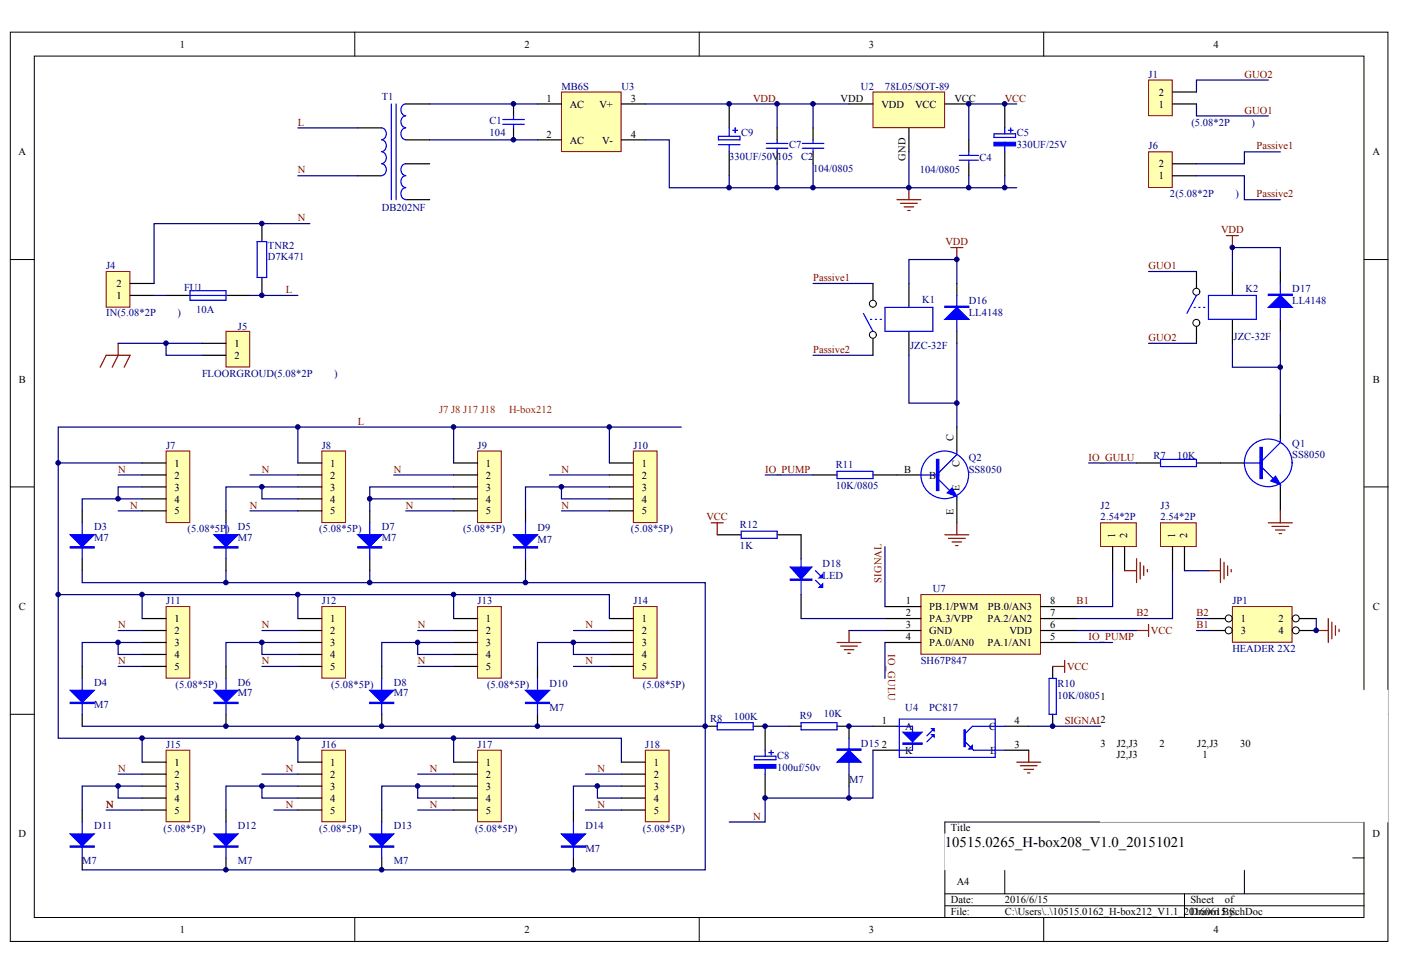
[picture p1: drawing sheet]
<svg xmlns="http://www.w3.org/2000/svg" width="287mm" height="200mm" viewBox="0 0 287 200" stroke-linecap="round" stroke-linejoin="round" font-family="sans-serif">
<g fill="#fff" stroke="#000" stroke-width=".2">
<path d="M2.1 6.6h282v186.1h-282z"/>
<path d="M7 11.5h272.2v176.3h-272.2z"/>
</g>
<g fill="none" stroke="#000" stroke-width=".2">
<path d="M72.6 6.6v4.9M143.1 6.6v4.9M213.7 6.6v4.9M2.1 53.1h4.9M279.3 53.1h4.9M2.1 99.7h4.9M279.3 99.7h4.9M2.1 146.2h4.9M279.3 146.2h4.9M193.4 175.6h85.9M205.7 175.6v7.4M254.7 175.6v7.4"/>
<path d="M279.3 168.3h-85.9v19.6M72.6 187.9v4.9M143.1 187.9v4.9M193.4 183h85.9M193.4 185.4h85.9M213.7 187.9v4.9M242.5 183v4.9"/>
</g>
<path d="M53.6 45.8v3.7M53.6 56.8v3.7" fill="none" stroke="#000" stroke-width=".25"/>
<path d="M52.6 49.5h2v7.3h-2z" fill="none" stroke="#00f" stroke-width=".25"/>
<path d="M186.1 38.4v2.5M183.6 40.9h4.9M184.4 41.6h3.4M185.1 42.4h2M185.8 43.1h.5" fill="none" stroke="#800000" stroke-width=".25"/>
<path d="M34 92.3h4.9v14.7h-4.9z" fill="#ffffb0" stroke="#800000" stroke-width=".2"/>
<path d="M29.1 94.8h4.9M29.1 97.2h4.9M29.1 99.7h4.9M29.1 102.1h4.9M29.1 104.6h4.9" fill="none" stroke="#000" stroke-width=".25"/>
<path d="M65.9 92.3h4.8v14.7h-4.8z" fill="#ffffb0" stroke="#800000" stroke-width=".2"/>
<path d="M61 94.8h4.9M61 97.2h4.9M61 99.7h4.9M61 102.1h4.9M61 104.6h4.9" fill="none" stroke="#000" stroke-width=".25"/>
<path d="M97.8 92.3h4.8v14.7h-4.8z" fill="#ffffb0" stroke="#800000" stroke-width=".2"/>
<path d="M92.9 94.8h4.9M92.9 97.2h4.9M92.9 99.7h4.9M92.9 102.1h4.9M92.9 104.6h4.9" fill="none" stroke="#000" stroke-width=".25"/>
<path d="M129.7 92.3h4.8v14.7h-4.8z" fill="#ffffb0" stroke="#800000" stroke-width=".2"/>
<path d="M124.8 94.8h4.9M124.8 97.2h4.9M124.8 99.7h4.9M124.8 102.1h4.9M124.8 104.6h4.9" fill="none" stroke="#000" stroke-width=".25"/>
<path d="M34 124.2h4.9v14.6h-4.9z" fill="#ffffb0" stroke="#800000" stroke-width=".2"/>
<path d="M29.1 126.6h4.9M29.1 129.1h4.9M29.1 131.5h4.9M29.1 134h4.9M29.1 136.4h4.9" fill="none" stroke="#000" stroke-width=".25"/>
<path d="M65.9 124.2h4.8v14.6h-4.8z" fill="#ffffb0" stroke="#800000" stroke-width=".2"/>
<path d="M61 126.6h4.9M61 129.1h4.9M61 131.5h4.9M61 134h4.9M61 136.4h4.9" fill="none" stroke="#000" stroke-width=".25"/>
<path d="M97.8 124.2h4.8v14.6h-4.8z" fill="#ffffb0" stroke="#800000" stroke-width=".2"/>
<path d="M92.9 126.6h4.9M92.9 129.1h4.9M92.9 131.5h4.9M92.9 134h4.9M92.9 136.4h4.9" fill="none" stroke="#000" stroke-width=".25"/>
<path d="M129.7 124.2h4.8v14.6h-4.8z" fill="#ffffb0" stroke="#800000" stroke-width=".2"/>
<path d="M124.8 126.6h4.9M124.8 129.1h4.9M124.8 131.5h4.9M124.8 134h4.9M124.8 136.4h4.9" fill="none" stroke="#000" stroke-width=".25"/>
<path d="M34 153.6h4.9v14.6h-4.9z" fill="#ffffb0" stroke="#800000" stroke-width=".2"/>
<path d="M29.1 156h4.9M29.1 158.5h4.9M29.1 160.9h4.9M29.1 163.4h4.9M29.1 165.8h4.9" fill="none" stroke="#000" stroke-width=".25"/>
<path d="M65.9 153.6h4.8v14.6h-4.8z" fill="#ffffb0" stroke="#800000" stroke-width=".2"/>
<path d="M61 156h4.9M61 158.5h4.9M61 160.9h4.9M61 163.4h4.9M61 165.8h4.9" fill="none" stroke="#000" stroke-width=".25"/>
<path d="M97.8 153.6h4.8v14.6h-4.8z" fill="#ffffb0" stroke="#800000" stroke-width=".2"/>
<path d="M92.9 156h4.9M92.9 158.5h4.9M92.9 160.9h4.9M92.9 163.4h4.9M92.9 165.8h4.9" fill="none" stroke="#000" stroke-width=".25"/>
<path d="M132.1 153.6h4.9v14.6h-4.9z" fill="#ffffb0" stroke="#800000" stroke-width=".2"/>
<path d="M127.2 156h4.9M127.2 158.5h4.9M127.2 160.9h4.9M127.2 163.4h4.9M127.2 165.8h4.9" fill="none" stroke="#000" stroke-width=".25"/>
<path d="M21.7 55.6h4.9v7.3h-4.9z" fill="#ffffb0" stroke="#800000" stroke-width=".2"/>
<g fill="none" stroke="#000" stroke-width=".25">
<path d="M26.6 58h4.9M26.6 60.5h4.9M16.8 104.6v2.4M16.8 114.4v2.4M46.3 104.6v2.4M46.3 114.4v2.4M75.7 104.6v2.4M75.7 114.4v2.4M16.8 136.4v2.5M46.3 136.4v2.5M78.1 136.4v2.5M110 136.4v2.5"/>
<path d="M215.5 136.4v2.5M16.8 146.2v2.5M46.3 146.2v2.5M78.1 146.2v2.5M110 146.2v2.5M144.4 148.7h2.4M154.2 148.7h2.4M215.5 146.2v2.5M16.8 165.8v2.5M16.8 175.6v2.5M46.3 165.8v2.5M46.3 175.6v2.5"/>
<path d="M78.1 165.8v2.5M78.1 175.6v2.5M117.4 165.8v2.5M117.4 175.6v2.5"/>
</g>
<g fill="none" stroke="#000080" stroke-width=".25">
<path d="M11.9 94.8h17.2M24.2 97.2h4.9M51.2 97.2h9.8M61 87.4v7.4M80.6 97.2h12.3M92.9 87.4v7.4M112.5 97.2h12.3M124.8 87.4v7.4M46.3 116.8v2.5M75.7 116.8v2.5M24.2 129.1h4.9M29.1 121.7v4.9"/>
<path d="M53.6 129.1h7.4M53.6 136.4h7.4M61 121.7v4.9M85.5 129.1h7.4M85.5 136.4h7.4M92.9 121.7v4.9M117.4 129.1h7.4M16.8 148.7h127.6M24.2 158.5h4.9M29.1 151.1v4.9M53.6 158.5h7.4M61 151.1v4.9"/>
<path d="M85.5 158.5h7.4M92.9 151.1v4.9M119.8 158.5h7.4"/>
</g>
<g fill="none" stroke="#00f" stroke-width=".25">
<path d="M16.8 107v7.4M46.3 107v7.4M75.7 107v7.4M16.8 138.9v7.3M46.3 138.9v7.3M78.1 138.9v7.3M110 138.9v7.3M214.8 138.9h1.4v7.3h-1.4zM146.8 148h7.4v1.4h-7.4zM16.8 168.3v7.3M46.3 168.3v7.3M78.1 168.3v7.3"/>
<path d="M117.4 168.3v7.3"/>
</g>
<g fill="#00f" stroke="#00f" stroke-width=".25">
<path d="M14.4 109.5h4.9l-2.5 2.4z"/>
<path d="M43.8 109.5h4.9l-2.4 2.4z"/>
<path d="M73.2 109.5h4.9l-2.4 2.4z"/>
<path d="M75.7 141.3h4.9l-2.5 2.5z"/>
<path d="M43.8 141.3h4.9l-2.4 2.5z"/>
<path d="M14.4 141.3h4.9l-2.5 2.5z"/>
<path d="M14.4 170.7h4.9l-2.5 2.5z"/>
<path d="M43.8 170.7h4.9l-2.4 2.5z"/>
<path d="M75.7 170.7h4.9l-2.5 2.5z"/>
<path d="M114.9 170.7h4.9l-2.4 2.5z"/>
<path d="M107.6 141.3h4.9l-2.5 2.5z"/>
<path d="M14.4 111.9h4.9v.3h-4.9z" fill-rule="evenodd"/>
<path d="M43.8 111.9h4.9v.3h-4.9z" fill-rule="evenodd"/>
<path d="M73.2 111.9h4.9v.3h-4.9z" fill-rule="evenodd"/>
<path d="M75.7 143.8h4.9v.2h-4.9z" fill-rule="evenodd"/>
<path d="M43.8 143.8h4.9v.2h-4.9z" fill-rule="evenodd"/>
<path d="M14.4 143.8h4.9v.2h-4.9z" fill-rule="evenodd"/>
<path d="M14.4 173.2h4.9v.2h-4.9z" fill-rule="evenodd"/>
<path d="M43.8 173.2h4.9v.2h-4.9z" fill-rule="evenodd"/>
<path d="M75.7 173.2h4.9v.2h-4.9z" fill-rule="evenodd"/>
<path d="M114.9 173.2h4.9v.2h-4.9z" fill-rule="evenodd"/>
<path d="M107.6 143.8h4.9v.2h-4.9z" fill-rule="evenodd"/>
</g>
<path d="M208.1 156h5M208.9 156.8h3.4M209.6 157.5h2M210.4 158.2h.4M210.6 153.6v2.4" fill="none" stroke="#800000" stroke-width=".25"/>
<path d="M46.3 67.8h4.8v7.3h-4.8z" fill="#ffffb0" stroke="#800000" stroke-width=".2"/>
<path d="M41.4 70.3h4.9M41.4 72.7h4.9M178.7 67.8v4.9" fill="none" stroke="#000" stroke-width=".25"/>
<path d="M20.5 75.2l1.2-2.5h4.9l-1.2 2.5M24.2 70.3v2.4l-1.2 2.5" fill="none" stroke="#800000" stroke-width=".25"/>
<circle cx="178.7" cy="68.5" r=".71" fill="#fff" stroke="#000" stroke-width=".2"/>
<path d="M178.7 58v4.9" fill="none" stroke="#000" stroke-width=".25"/>
<circle cx="178.7" cy="62.2" r=".71" fill="#fff" stroke="#000" stroke-width=".2"/>
<path d="M186.1 58v4.9M244.9 55.6v4.9M186.1 67.8v4.9" fill="none" stroke="#000" stroke-width=".25"/>
<path d="M176.8 64.2l1.9 3.6M178.2 65.4h.3M179.2 65.4h.2M180.2 65.4h.2M181.2 62.9h9.8v4.9h-9.8z" fill="none" stroke="#00f" stroke-width=".25"/>
<circle cx="244.9" cy="59.7" r=".71" fill="#fff" stroke="#000" stroke-width=".2"/>
<path d="M244.9 65.4v4.9" fill="none" stroke="#000" stroke-width=".25"/>
<circle cx="244.9" cy="66.1" r=".71" fill="#fff" stroke="#000" stroke-width=".2"/>
<g fill="none" stroke="#000" stroke-width=".25">
<path d="M205.7 21.3v4.9M205.7 31.1v4.9M252.3 55.6v4.9M34 60.5h4.9M46.3 60.5h4.9M252.3 65.4v4.9M166.4 97.2h5M178.7 97.2h9.8M195.9 87.4v4.9M249.8 94.8h4.9M262.1 85v4.9M262.1 99.7v4.9"/>
<path d="M195.9 102.1v4.9M161.5 148.7h2.5M171.4 148.7h2.4v2.4M173.8 158.5v2.4M178.7 148.7h4.9M178.7 153.6h4.9M205.7 148.7h4.9M205.7 153.6h4.9"/>
</g>
<g fill="none" stroke="#00f" stroke-width=".25">
<path d="M203.5 27.4h4.4v.7h-4.4zM205.7 26.2v1.2M205.7 29.1v2M206.4 26.7h1M206.9 26.2v1M38.9 59.5h7.4v2h-7.4zM38.9 60.5h7.4M244.4 62.9h.3M244.9 60.5l-1.9 3.7M245.4 62.9h.3M246.4 62.9h.3M247.4 60.5h9.8v4.9h-9.8z"/>
<path d="M171.4 96.5h7.3v1.5h-7.3zM188.5 97.2h3.7M192.2 98.2l2.2 2.2M195.9 92.3v.8l-3.7 3.6M254.7 94.8h3.7M258.4 95.8l2.2 2.2M262.1 89.9v.7l-3.7 3.7M262.1 99.2v.5M195.9 101.6v.5M164 148h7.4v1.4h-7.4zM173.8 151.1v7.4M183.6 148.7h3.2v4.9h-3.2"/>
<path d="M184.1 147.2h19.6v7.9h-19.6zM191.2 150.4l-1.4 1.5M191.2 149.2l-1.4 1.5M197.6 151.9l1.7 1.7h6.4M205.7 148.7h-6.6l-1.5 1.5"/>
<circle cx="193.4" cy="97.2" r="4.9"/>
<circle cx="259.6" cy="94.8" r="4.9"/>
</g>
<g fill="#00f" stroke="#00f" stroke-width=".25">
<path d="M260.1 98.5l1-1 1 1.7z"/>
<path d="M193.9 100.9l1-1 1 1.7z"/>
<path d="M171.4 156l2.4-2.4 2.5 2.4z"/>
<path d="M184.8 149.9h4l-2 2z"/>
<path d="M190.7 149.2h.5v.5z"/>
<path d="M190.7 150.4h.5v.5z"/>
<path d="M198.3 153.3l.8-.7v.7z"/>
<path d="M257.9 91.6h.5v6.4h-.5z" fill-rule="evenodd"/>
<path d="M191.7 94.1h.5v6.3h-.5z" fill-rule="evenodd"/>
<path d="M171.4 153.3h4.9v.3h-4.9z" fill-rule="evenodd"/>
<path d="M184.8 152.1h4v.3h-4z" fill-rule="evenodd"/>
<path d="M197.4 149.4h.2v3.5h-.2z" fill-rule="evenodd"/>
<path d="M203.5 29.1h4.4v.8h-4.4z" fill-rule="evenodd"/>
</g>
<path d="M251.1 48.2h2.4M252.3 48.2v2.5M259.7 107h4.9M260.4 107.8h3.4M261.1 108.5h2M261.9 109.2h.5M262.1 104.6v2.4" fill="none" stroke="#800000" stroke-width=".25"/>
<g fill="none" stroke="#000080" stroke-width=".25">
<path d="M205.7 36v2.4M166.4 58h12.3M235.1 55.6h9.8M31.5 60.5h2.5M166.4 72.7h12.3M235.1 70.3h9.8M61 99.7h-14.7v4.9M92.9 99.7h-17.2v4.9M24.2 104.6h4.9M51.2 104.6h9.8M83.1 104.6h9.8M114.9 104.6h9.9"/>
<path d="M24.2 136.4h4.9M61 131.5h-14.7v4.9M92.9 131.5h-14.8v4.9M117.4 136.4h7.4M124.8 131.5h-14.8v4.9M156.6 148.7h4.9M173.8 148.7h4.9M21.7 165.8h7.4M29.1 160.9h-12.3v4.9M56.1 165.8h4.9M61 160.9h-14.7v4.9M85.5 165.8h7.4"/>
<path d="M92.9 160.9h-14.8v4.9M119.8 165.8h7.4M122.3 160.9v2.5h4.9M127.2 160.9h-9.8v4.9"/>
</g>
<path d="M235.1 16.4h4.9v7.3h-4.9z" fill="#ffffb0" stroke="#800000" stroke-width=".2"/>
<path d="M240 18.8h4.9M240 21.3h4.9" fill="none" stroke="#000" stroke-width=".25"/>
<path d="M235.1 31.1h4.9v7.3h-4.9z" fill="#ffffb0" stroke="#800000" stroke-width=".2"/>
<path d="M166.4 26.2v2.4M166.4 31.1v2.4M198.3 28.6v2.5M198.3 33.5v2.5M240 36h4.9M240 33.5h4.9M195.9 58v2.5M262.1 55.6v2.4M195.9 67.8v2.5M262.1 65.4v2.4M107.6 104.6v2.4M107.6 114.4v2.4" fill="none" stroke="#000" stroke-width=".25"/>
<path d="M259.7 16.4h-14.8v2.4M186.1 31.1v7.3M244.9 36h9.8v4.9h7.4M244.9 21.3v2.4h14.8M124.8 99.7h-17.2v4.9M107.6 116.8v2.5" fill="none" stroke="#000080" stroke-width=".25"/>
<path d="M164.2 30.3h4.5M164.2 29.4h4.5M166.4 28.6v.8M166.4 30.3v.8M196.4 31.8h3.9M196.4 32.8h3.9M198.3 31.1v.7M198.3 32.8v.7M262.1 58v7.4M195.9 60.5v7.3M107.6 107v7.4" fill="none" stroke="#00f" stroke-width=".25"/>
<g fill="#00f" stroke="#00f" stroke-width=".25">
<path d="M105.1 109.5h4.9l-2.4 2.4z"/>
<path d="M259.7 62.9l2.4-2.4 2.5 2.4z"/>
<path d="M193.4 65.4l2.5-2.5 2.4 2.5z"/>
<path d="M105.1 111.9h4.9v.3h-4.9z" fill-rule="evenodd"/>
<path d="M259.7 60.2h4.9v.3h-4.9z" fill-rule="evenodd"/>
<path d="M193.4 62.7h4.9v.2h-4.9z" fill-rule="evenodd"/>
</g>
<path d="M178.7 18.8h14.7v7.3h-14.7z" fill="#ffffb0" stroke="#800000" stroke-width=".2"/>
<path d="M173.8 21.3h4.9M186.1 26.2v4.9M193.4 21.3h4.9M232.7 94.8h4.9M244.9 94.8h4.9" fill="none" stroke="#000" stroke-width=".25"/>
<path d="M156.6 97.2h9.8M222.9 94.8h9.8" fill="none" stroke="#000080" stroke-width=".25"/>
<path d="M194.7 50.7h2.4M195.9 50.7v2.4M232.7 129.1h2.4M235.1 127.9v2.4" fill="none" stroke="#800000" stroke-width=".25"/>
<path d="M237.6 94.1h7.3v1.4h-7.3z" fill="none" stroke="#00f" stroke-width=".25"/>
<path d="M188.5 121.7h24.5v12.2h-24.5z" fill="#ffffb0" stroke="#800000" stroke-width=".2"/>
<path d="M146.8 109.5h4.9M159.1 109.5h4.9M181.2 124.2h7.3M181.2 126.6h7.3M181.2 129.1h7.3M181.2 131.5h7.3M213.1 124.2h7.3M213.1 126.6h7.3M213.1 129.1h7.3M213.1 131.5h7.3" fill="none" stroke="#000" stroke-width=".25"/>
<path d="M181.2 131.5v7.4M220.4 131.5h7.4" fill="none" stroke="#000080" stroke-width=".25"/>
<path d="M145.6 107h2.5M146.8 107v2.5M247.4 116.8h2.4M249.8 114.4v4.9M250.6 115.1v3.5M251.3 115.9v1.9M252.1 116.6v.5M171.4 131.5h4.9M172.1 132.3h3.4M172.8 133h2M173.6 133.7h.5M173.8 129.1v2.4" fill="none" stroke="#800000" stroke-width=".25"/>
<path d="M151.7 108.8h7.4v1.4h-7.4z" fill="none" stroke="#00f" stroke-width=".25"/>
<path d="M225.3 107h7.3v4.9h-7.3z" fill="#ffffb0" stroke="#800000" stroke-width=".2"/>
<path d="M227.8 111.9v4.9M230.2 111.9v4.9" fill="none" stroke="#000" stroke-width=".25"/>
<path d="M237.6 107h7.3v4.9h-7.3z" fill="#ffffb0" stroke="#800000" stroke-width=".2"/>
<path d="M164 109.5v4.9M240 111.9v4.9M242.5 111.9v4.9M164 121.7v4.9" fill="none" stroke="#000" stroke-width=".25"/>
<path d="M181.2 111.9v12.3M242.5 116.8h4.9M173.8 129.1h7.4" fill="none" stroke="#000080" stroke-width=".25"/>
<path d="M193.4 109.5h4.9M194.2 110.2h3.4M194.9 111h2M195.6 111.7h.5M195.9 107v2.5M230.2 116.8h2.5M232.7 114.4v4.9M233.4 115.1v3.5M234.1 115.9v1.9M234.9 116.6v.5" fill="none" stroke="#800000" stroke-width=".25"/>
<path d="M225.3 141.3h58.8v26.9h-58.8z" fill="#fff" stroke="#fff" stroke-width=".2"/>
<path d="M164 114.4v7.3M166.9 118.8l1 1M166.9 116.8l1 1" fill="none" stroke="#00f" stroke-width=".25"/>
<g fill="#00f" stroke="#00f" stroke-width=".25">
<path d="M161.8 116.1h4.4l-2.2 2.5z"/>
<path d="M167.7 120.3l.7-.8v.8z"/>
<path d="M167.7 118.3l.7-.7v.7z"/>
<path d="M161.8 118.6h4.4v.2h-4.4z" fill-rule="evenodd"/>
</g>
<path d="M252.3 124.2h12.2v7.3h-12.2z" fill="#ffffb0" stroke="#800000" stroke-width=".2"/>
<path d="M247.4 126.6h4.9" fill="none" stroke="#000" stroke-width=".25"/>
<circle cx="251.5" cy="126.6" r=".71" fill="#fff" stroke="#000" stroke-width=".2"/>
<path d="M264.6 126.6h4.9" fill="none" stroke="#000" stroke-width=".25"/>
<circle cx="265.3" cy="126.6" r=".71" fill="#fff" stroke="#000" stroke-width=".2"/>
<path d="M247.4 129.1h4.9" fill="none" stroke="#000" stroke-width=".25"/>
<circle cx="251.5" cy="129.1" r=".71" fill="#fff" stroke="#000" stroke-width=".2"/>
<path d="M264.6 129.1h4.9" fill="none" stroke="#000" stroke-width=".25"/>
<circle cx="265.3" cy="129.1" r=".71" fill="#fff" stroke="#000" stroke-width=".2"/>
<path d="M61 26.2h12.2M61 36h12.2M244.9 126.6h2.5M244.9 129.1h2.5M269.5 126.6v2.5" fill="none" stroke="#000080" stroke-width=".25"/>
<path d="M269.5 129.1h2.4M271.9 126.6v4.9M272.7 127.4v3.4M273.4 128.1v2M274.1 128.8v.5" fill="none" stroke="#800000" stroke-width=".25"/>
<path d="M73.2 26.2h4.9M73.2 36h4.9M83.1 21.3h4.9M83.1 28.6h4.9M83.1 33.5h4.9M83.1 40.9h4.9" fill="none" stroke="#000" stroke-width=".25"/>
<path d="M78.1 26.2a1.24 1.24 0 0 1 1 1.2 1.24 1.24 0 0 1-1 1.2M78.1 28.6a1.24 1.24 0 0 1 1 1.2 1.24 1.24 0 0 1-1 1.2M78.1 31.1a1.24 1.24 0 0 1 1 1.2 1.24 1.24 0 0 1-1 1.2M78.1 33.5a1.24 1.24 0 0 1 1 1.2 1.24 1.24 0 0 1-1 1.2M80.1 21.3v19.6M81.1 21.3v19.6M83.1 21.3a1.22 1.22 0 0 0-1 1.2 1.22 1.22 0 0 0 1 1.2M83.1 23.7a1.22 1.22 0 0 0-1 1.2 1.22 1.22 0 0 0 1 1.2M83.1 26.2a1.22 1.22 0 0 0-1 1.2 1.22 1.22 0 0 0 1 1.2M83.1 33.5a1.22 1.22 0 0 0-1 1.2 1.22 1.22 0 0 0 1 1.2M83.1 36a1.22 1.22 0 0 0-1 1.2 1.22 1.22 0 0 0 1 1.2M83.1 38.4a1.22 1.22 0 0 0-1 1.2 1.22 1.22 0 0 0 1 1.2" fill="none" stroke="#00f" stroke-width=".25"/>
<path d="M114.9 18.8h12.3v12.2h-12.3z" fill="#ffffb0" stroke="#800000" stroke-width=".2"/>
<path d="M105.1 21.3v2.4M105.1 26.2v2.4M110 21.3h4.9M110 28.6h4.9M127.2 21.3h4.9M127.2 28.6h4.9M149.3 21.3v4.9M149.3 31.1v4.9M159.1 26.2v2.4M159.1 31.1v2.4M156.6 148.7v4.9M156.6 158.5v4.9" fill="none" stroke="#000" stroke-width=".25"/>
<g fill="none" stroke="#00f" stroke-width=".25">
<path d="M102.9 25.4h4.4M102.9 24.5h4.4M105.1 23.7v.8M105.1 25.4v.8M147.1 27.9h4.4v.7h-4.4zM147.1 29.6h4.4M149.3 26.2v1.7M149.3 29.6v1.5M150 26.7h1M150.5 26.2v1M156.9 30.3h4.4M156.9 29.4h4.4"/>
<path d="M159.1 28.6v.8M159.1 30.3v.8M154.4 154.8h4.4v.8h-4.4zM156.6 153.6v1.2M156.6 156.5v2M157.4 154.1h1M157.9 153.6v1"/>
</g>
<path d="M154.4 156.5h4.4v.8h-4.4z" fill-rule="evenodd" fill="#00f" stroke="#00f" stroke-width=".25"/>
<g fill="none" stroke="#000080" stroke-width=".25">
<path d="M88 28.6h22M88 21.3h22M132.1 28.6h4.9v9.8h71.1M132.1 21.3h41.7M149.3 36v2.4M159.1 21.3v4.9M159.1 33.5v4.9M166.4 21.3v4.9M166.4 33.5v4.9M198.3 36v2.4M208.1 21.3h-9.8v7.3M262.1 31.1h-7.4v2.4h-9.8"/>
<path d="M63.4 45.8h-31.9v12.2M186.1 58v-4.9h9.8v4.9M252.3 55.6v-4.9h9.8v4.9M24.2 70.3h17.2M34 70.3v2.4h7.4M51.2 60.5h9.8M186.1 72.7v9.8h9.8M195.9 70.3v17.1M252.3 70.3v4.9h9.8M262.1 67.8v17.2M29.1 99.7h-4.9v2.4M53.6 99.7v2.4h7.4"/>
<path d="M114.9 99.7v2.4h9.9M139.5 87.4h-127.6v63.7h115.3v4.9M16.8 116.8v2.5h127.6v58.8h-127.6M29.1 102.1h-12.3v2.5M75.7 102.1h17.2M227.8 116.8v7.4h-7.4M240 116.8v9.8h-19.6M11.9 121.7h112.9v4.9M24.2 131.5v2.5h4.9M29.1 131.5h-12.3v4.9M53.6 131.5v2.5h7.4M85.5 131.5v2.5h7.4"/>
<path d="M117.4 131.5v2.5h7.4M164 126.6h17.2M220.4 129.1h12.3M178.7 153.6v9.8h-22.1v4.9h-7.3M210.6 148.7h14.7M24.2 160.9v2.5h4.9M53.6 160.9v2.5h7.4M85.5 160.9v2.5h7.4M173.8 160.9v2.5"/>
</g>
<path d="M215.5 136.4h2.5M218 135.2v2.5" fill="none" stroke="#800000" stroke-width=".25"/>
<path d="M193.4 170.7h83.4v7.3h-83.4z" fill="#fff" stroke="#fff" stroke-width=".2"/>
<g fill="#000080" stroke="#000080" stroke-width=".2">
<circle cx="11.9" cy="121.7" r=".47"/>
<circle cx="11.9" cy="94.8" r=".47"/>
<circle cx="24.2" cy="160.9" r=".47"/>
<circle cx="24.2" cy="131.5" r=".47"/>
<circle cx="24.2" cy="102.1" r=".47"/>
<circle cx="29.1" cy="151.1" r=".47"/>
<circle cx="29.1" cy="121.7" r=".47"/>
<circle cx="34" cy="70.3" r=".47"/>
<circle cx="46.2" cy="178.1" r=".47"/>
<circle cx="46.2" cy="148.7" r=".47"/>
<circle cx="46.2" cy="119.3" r=".47"/>
<circle cx="53.6" cy="160.9" r=".47"/>
<circle cx="53.6" cy="131.5" r=".47"/>
<circle cx="53.6" cy="99.7" r=".47"/>
<circle cx="53.6" cy="60.5" r=".47"/>
<circle cx="53.6" cy="45.8" r=".47"/>
<circle cx="61" cy="151.1" r=".47"/>
<circle cx="61" cy="121.7" r=".47"/>
<circle cx="61" cy="87.4" r=".47"/>
<circle cx="75.7" cy="119.3" r=".47"/>
<circle cx="75.7" cy="102.1" r=".47"/>
<circle cx="78.1" cy="178.1" r=".47"/>
<circle cx="78.1" cy="148.7" r=".47"/>
<circle cx="85.5" cy="160.9" r=".47"/>
<circle cx="85.5" cy="131.5" r=".47"/>
<circle cx="92.8" cy="151.1" r=".47"/>
<circle cx="92.8" cy="121.7" r=".47"/>
<circle cx="92.8" cy="87.4" r=".47"/>
<circle cx="105.1" cy="28.6" r=".47"/>
<circle cx="105.1" cy="21.3" r=".47"/>
<circle cx="107.6" cy="119.3" r=".47"/>
<circle cx="110" cy="148.7" r=".47"/>
<circle cx="114.9" cy="99.7" r=".47"/>
<circle cx="117.4" cy="178.1" r=".47"/>
<circle cx="117.4" cy="131.5" r=".47"/>
<circle cx="122.3" cy="160.9" r=".47"/>
<circle cx="124.7" cy="87.4" r=".47"/>
<circle cx="144.3" cy="148.7" r=".47"/>
<circle cx="149.3" cy="38.4" r=".47"/>
<circle cx="149.3" cy="21.3" r=".47"/>
<circle cx="156.6" cy="163.4" r=".47"/>
<circle cx="156.6" cy="148.7" r=".47"/>
<circle cx="159.1" cy="38.4" r=".47"/>
<circle cx="159.1" cy="21.3" r=".47"/>
<circle cx="166.4" cy="38.4" r=".47"/>
<circle cx="166.4" cy="21.3" r=".47"/>
<circle cx="173.8" cy="163.4" r=".47"/>
<circle cx="173.8" cy="148.7" r=".47"/>
<circle cx="186" cy="38.4" r=".47"/>
<circle cx="195.9" cy="82.5" r=".47"/>
<circle cx="195.9" cy="53.1" r=".47"/>
<circle cx="198.3" cy="38.4" r=".47"/>
<circle cx="198.3" cy="21.3" r=".47"/>
<circle cx="205.7" cy="38.4" r=".47"/>
<circle cx="205.7" cy="21.3" r=".47"/>
<circle cx="215.5" cy="148.7" r=".47"/>
<circle cx="252.3" cy="50.7" r=".47"/>
<circle cx="262.1" cy="75.2" r=".47"/>
<circle cx="269.4" cy="129.1" r=".47"/>
</g>
<text font-size="3" x="193.4" y="173.4">10515.0265_H-box208_V1.0_20151021</text>
<g font-size="2.2">
<text x="36.8" y="9.8">1</text>
<text x="107.4" y="9.8">2</text>
<text x="177.9" y="9.8">3</text>
<text x="248.4" y="9.8">4</text>
<text x="111.9" y="20.8">1</text>
<text x="116.7" y="22">AC</text>
<text x="122.7" y="22">V+</text>
<text x="129.2" y="20.8">3</text>
<text x="172.1" y="20.8">VDD</text>
<text x="180.4" y="22">VDD</text>
<text x="187.3" y="22">VCC</text>
<text x="195.4" y="20.8">VCC</text>
<text x="237.2" y="22">1</text>
<text x="237.2" y="19.6">2</text>
<text x="111.9" y="28.2">2</text>
<text x="116.7" y="29.4">AC</text>
<text x="123.3" y="29.4">V-</text>
<text x="129.2" y="28.2">4</text>
<text x="3.8" y="31.8">A</text>
<text x="237.2" y="34.3">2</text>
<text x="281" y="31.8">A</text>
<text x="237.2" y="36.7">1</text>
<text x="23.8" y="58.8">2</text>
<text x="23.8" y="61.2">1</text>
<text x="48" y="71">1</text>
<text x="48" y="73.5">2</text>
<text x="3.9" y="78.3">B</text>
<text x="281" y="78.3">B</text>
<text x="35.7" y="95.5">1</text>
<text x="67.6" y="95.5">1</text>
<text x="99.5" y="95.5">1</text>
<text x="131.4" y="95.5">1</text>
<text x="35.7" y="98">2</text>
<text x="35.7" y="100.4">3</text>
<text x="67.6" y="98">2</text>
<text x="67.6" y="100.4">3</text>
<text x="99.5" y="98">2</text>
<text x="99.5" y="100.4">3</text>
<text x="131.4" y="98">2</text>
<text x="131.4" y="100.4">3</text>
<text x="185.1" y="96.8">B</text>
<text x="190.2" y="98">B</text>
<text x="35.7" y="102.9">4</text>
<text x="35.7" y="105.3">5</text>
<text x="67.6" y="102.9">4</text>
<text x="67.6" y="105.3">5</text>
<text x="99.5" y="102.9">4</text>
<text x="99.5" y="105.3">5</text>
<text x="131.4" y="102.9">4</text>
<text x="131.4" y="105.3">5</text>
<text x="3.9" y="124.9">C</text>
<text x="185.5" y="123.7">1</text>
<text x="190.2" y="124.9">PB.1/PWM</text>
<text x="202.3" y="124.9">PB.0/AN3</text>
<text x="215" y="123.7">8</text>
<text x="281" y="124.9">C</text>
<text x="35.7" y="127.4">1</text>
<text x="35.7" y="129.8">2</text>
<text x="67.6" y="127.4">1</text>
<text x="67.6" y="129.8">2</text>
<text x="99.5" y="127.4">1</text>
<text x="99.5" y="129.8">2</text>
<text x="131.4" y="127.4">1</text>
<text x="131.4" y="129.8">2</text>
<text x="185.5" y="126.2">2</text>
<text x="185.5" y="128.6">3</text>
<text x="185.5" y="131.1">4</text>
<text x="190.2" y="127.4">PA.3/VPP</text>
<text x="190.2" y="129.8">GND</text>
<text x="202.2" y="127.4">PA.2/AN2</text>
<text x="206.7" y="129.8">VDD</text>
<text x="215" y="131.1">5</text>
<text x="215" y="128.6">6</text>
<text x="215" y="126.2">7</text>
<text x="254" y="127.4">1</text>
<text x="254" y="129.8">3</text>
<text x="261.7" y="127.4">2</text>
<text x="261.7" y="129.8">4</text>
<text x="35.7" y="132.3">3</text>
<text x="35.7" y="134.7">4</text>
<text x="35.7" y="137.2">5</text>
<text x="67.6" y="132.3">3</text>
<text x="67.6" y="134.7">4</text>
<text x="67.6" y="137.2">5</text>
<text x="99.5" y="132.3">3</text>
<text x="99.5" y="134.7">4</text>
<text x="99.5" y="137.2">5</text>
<text x="131.4" y="132.3">3</text>
<text x="131.4" y="134.7">4</text>
<text x="131.4" y="137.2">5</text>
<text x="190.2" y="132.3">PA.0/AN0</text>
<text x="202.2" y="132.3">PA.1/AN1</text>
<text x="180.6" y="148.2">1</text>
<text x="185.3" y="149.4">A</text>
<text x="202.5" y="149.4">C</text>
<text x="207.7" y="148.2">4</text>
<text x="180.6" y="153.1">2</text>
<text x="185.3" y="154.3">K</text>
<text x="202.7" y="154.3">E</text>
<text x="207.7" y="153.1">3</text>
<text x="225.3" y="152.9">3</text>
<text x="228.6" y="155.3">J2,J3</text>
<text x="228.6" y="152.9">J2,J3</text>
<text x="237.4" y="152.9">2</text>
<text x="245.1" y="152.9">J2,J3</text>
<text x="246.1" y="155.3">1</text>
<text x="253.9" y="152.9">30</text>
<text x="35.7" y="156.8">1</text>
<text x="35.7" y="159.2">2</text>
<text x="35.7" y="161.7">3</text>
<text x="67.6" y="156.8">1</text>
<text x="67.6" y="159.2">2</text>
<text x="67.6" y="161.7">3</text>
<text x="99.5" y="156.8">1</text>
<text x="99.5" y="159.2">2</text>
<text x="99.5" y="161.7">3</text>
<text x="133.8" y="156.8">1</text>
<text x="133.8" y="159.2">2</text>
<text x="133.8" y="161.7">3</text>
<text x="35.7" y="164.1">4</text>
<text x="35.7" y="166.6">5</text>
<text x="67.6" y="164.1">4</text>
<text x="67.6" y="166.6">5</text>
<text x="99.5" y="164.1">4</text>
<text x="99.5" y="166.6">5</text>
<text x="133.8" y="164.1">4</text>
<text x="133.8" y="166.6">5</text>
<text x="3.8" y="171.4">D</text>
<text x="194.7" y="170.2">Title</text>
<text x="280.9" y="171.4">D</text>
<text x="194.7" y="184.9">Date:</text>
<text x="195.9" y="181.2">A4</text>
<text x="205.7" y="184.9">2016/6/15</text>
<text x="243.7" y="184.9">Sheet</text>
<text x="250.7" y="184.9">of</text>
<text x="36.8" y="191.1">1</text>
<text x="107.4" y="191.1">2</text>
<text x="177.9" y="191.1">3</text>
<text x="194.7" y="187.4">File:</text>
<text x="205.7" y="187.4">C:\Users\..\10515.0162_H-box212_V1.1_20Drawn By:</text>
<text x="244.5" y="187.4">160615.SchDoc</text>
<text x="248.4" y="191.1">4</text>
</g>
<g font-size="2.2" fill="#000080">
<text x="235.1" y="15.9">J1</text>
<text x="78.1" y="20.6">T1</text>
<text x="114.9" y="18.4">MB6S</text>
<text x="127.2" y="18.4">U3</text>
<text x="176.3" y="18.4">U2</text>
<text x="181.2" y="18.4">78L05/SOT-89</text>
<text x="100.2" y="25.5">C1</text>
<text x="100.2" y="27.9">104</text>
<text x="151.7" y="27.9">C9</text>
<text x="208.1" y="27.9">C5</text>
<text x="243.9" y="25.7">(5.08*2P</text>
<text x="256.2" y="25.7">)</text>
<text x="149.3" y="32.8">330UF/50V105</text>
<text x="161.5" y="30.4">C7</text>
<text x="164" y="32.8">C2</text>
<text x="166.4" y="35.3">104/0805</text>
<text x="188.3" y="35.5">104/0805</text>
<text x="200.5" y="33.1">C4</text>
<text x="208.1" y="30.4">330UF/25V</text>
<text x="235.1" y="30.6">J6</text>
<text x="239.5" y="40.4">2(5.08*2P</text>
<text x="252.9" y="40.4">)</text>
<text x="78.1" y="43.1">DB202NF</text>
<text x="54.8" y="50.9">TNR2</text>
<text x="54.8" y="53.1">D7K471</text>
<text x="21.7" y="55.1">J4</text>
<text x="37.7" y="59.5">FU1</text>
<text x="255" y="59.8">K2</text>
<text x="264.6" y="59.8">D17</text>
<text x="21.7" y="64.7">IN(5.08*2P</text>
<text x="36.3" y="64.7">)</text>
<text x="40.1" y="64.2">10A</text>
<text x="188.8" y="62">K1</text>
<text x="198.3" y="62.2">D16</text>
<text x="198.3" y="64.7">LL4148</text>
<text x="264.6" y="62.2">LL4148</text>
<text x="48.7" y="67.6">J5</text>
<text x="186.3" y="71.5">JZC-32F</text>
<text x="252.5" y="69.6">JZC-32F</text>
<text x="41.4" y="77.2">FLOORGROUD(5.08*2P</text>
<text x="68.4" y="77.2">)</text>
<text x="34" y="91.9">J7</text>
<text x="65.9" y="91.9">J8</text>
<text x="97.8" y="91.9">J9</text>
<text x="129.7" y="91.9">J10</text>
<text x="171.1" y="95.8">R11</text>
<text x="198.3" y="94.3">Q2</text>
<text x="236.1" y="94.1">R7</text>
<text x="241" y="94.1">10K</text>
<text x="264.6" y="91.6">Q1</text>
<text x="264.6" y="93.8">SS8050</text>
<text x="171.1" y="100.2">10K/0805</text>
<text x="198.3" y="96.8">SS8050</text>
<text x="225.3" y="104.1">J2</text>
<text x="225.3" y="106.6">2.54*2P</text>
<text x="237.6" y="104.1">J3</text>
<text x="237.6" y="106.6">2.54*2P</text>
<text x="19.3" y="108.5">D3</text>
<text x="19.3" y="110.7">M7</text>
<text x="38.4" y="109">(5.08*5P</text>
<text x="46.3" y="109">)</text>
<text x="48.7" y="108.5">D5</text>
<text x="48.7" y="110.7">M7</text>
<text x="65.4" y="109">(5.08*5P)</text>
<text x="78.1" y="108.5">D7</text>
<text x="78.1" y="110.7">M7</text>
<text x="94.8" y="109">(5.08*5P)</text>
<text x="110" y="108.8">D9</text>
<text x="110" y="111.2">M7</text>
<text x="129.1" y="109">(5.08*5P)</text>
<text x="151.5" y="108">R12</text>
<text x="151.5" y="112.4">1K</text>
<text x="168.4" y="116.1">D18</text>
<text x="168.4" y="118.6">LED</text>
<text x="34" y="123.7">J11</text>
<text x="65.9" y="123.7">J12</text>
<text x="97.8" y="123.7">J13</text>
<text x="129.7" y="123.7">J14</text>
<text x="191" y="121.3">U7</text>
<text x="252.3" y="123.7">JP1</text>
<text x="188.5" y="136">SH67P847</text>
<text x="252.3" y="133.5">HEADER 2X2</text>
<text x="19.3" y="140.4">D4</text>
<text x="35.9" y="140.9">(5.08*5P)</text>
<text x="48.7" y="140.4">D6</text>
<text x="48.7" y="142.6">M7</text>
<text x="67.8" y="140.9">(5.08*5P)</text>
<text x="80.6" y="140.4">D8</text>
<text x="80.6" y="142.6">M7</text>
<text x="99.7" y="140.9">(5.08*5P)</text>
<text x="112.5" y="140.6">D10</text>
<text x="131.6" y="140.9">(5.08*5P)</text>
<text x="216.5" y="140.6">R10</text>
<text x="216.5" y="143.1">10K/08051</text>
<text x="19.3" y="145">M7</text>
<text x="112.5" y="145.5">M7</text>
<text x="145.4" y="147.7">R8</text>
<text x="150.3" y="147.5">100K</text>
<text x="163.8" y="147.2">R9</text>
<text x="168.7" y="146.7">10K</text>
<text x="185.3" y="145.5">U4</text>
<text x="190.2" y="145.5">PC817</text>
<text x="34" y="153.1">J15</text>
<text x="65.9" y="153.1">J16</text>
<text x="97.8" y="153.1">J17</text>
<text x="132.1" y="153.1">J18</text>
<text x="159.1" y="155.3">C8</text>
<text x="176.3" y="152.9">D15</text>
<text x="159.1" y="157.8">100uf/50v</text>
<text x="173.8" y="160.2">M7</text>
<text x="19.3" y="169.8">D11</text>
<text x="33.5" y="170.3">(5.08*5P)</text>
<text x="48.7" y="169.8">D12</text>
<text x="65.4" y="170.3">(5.08*5P)</text>
<text x="80.6" y="169.8">D13</text>
<text x="97.3" y="170.3">(5.08*5P)</text>
<text x="119.8" y="169.8">D14</text>
<text x="131.6" y="170.3">(5.08*5P)</text>
<text x="16.8" y="176.9">M7</text>
<text x="48.7" y="176.9">M7</text>
<text x="80.6" y="176.9">M7</text>
<text x="119.8" y="174.4">M7</text>
</g>
<g font-size="2.2" fill="#800000">
<text x="254.7" y="15.9">GUO2</text>
<text x="154.2" y="20.8">VDD</text>
<text x="205.7" y="20.8">VCC</text>
<text x="254.7" y="23.3">GUO1</text>
<text x="61" y="25.7">L</text>
<text x="61" y="35.5">N</text>
<text x="257.2" y="30.6">Passive1</text>
<text x="257.2" y="40.4">Passive2</text>
<text x="61" y="45.3">N</text>
<text x="250" y="47.8">VDD</text>
<text x="193.6" y="50.2">VDD</text>
<text x="166.4" y="57.6">Passive1</text>
<text x="235.1" y="55.1">GUO1</text>
<text x="58.5" y="60">L</text>
<text x="235.1" y="69.8">GUO2</text>
<text x="166.4" y="72.3">Passive2</text>
<text x="73.2" y="87">L</text>
<text x="222.9" y="94.3">IO_GULU</text>
<text x="24.2" y="96.8">N</text>
<text x="53.6" y="96.8">N</text>
<text x="80.6" y="96.8">N</text>
<text x="114.9" y="96.8">N</text>
<text x="156.6" y="96.8">IO_PUMP</text>
<text x="26.6" y="104.1">N</text>
<text x="51.2" y="104.1">N</text>
<text x="83.1" y="104.1">N</text>
<text x="114.9" y="104.1">N</text>
<text x="144.6" y="106.6">VCC</text>
<text x="220.4" y="123.7">B1</text>
<text x="24.2" y="128.6">N</text>
<text x="53.6" y="128.6">N</text>
<text x="85.5" y="128.6">N</text>
<text x="119.8" y="128.6">N</text>
<text x="222.9" y="131.1">IO_PUMP</text>
<text x="232.7" y="126.2">B2</text>
<text x="235.6" y="129.8">VCC</text>
<text x="244.9" y="128.6">B1</text>
<text x="244.9" y="126.2">B2</text>
<text x="24.2" y="136">N</text>
<text x="53.6" y="136">N</text>
<text x="85.5" y="136">N</text>
<text x="119.8" y="136">N</text>
<text x="218.4" y="137.2">VCC</text>
<text x="218" y="148.2">SIGNAL2</text>
<text x="24.2" y="158">N</text>
<text x="58.5" y="158">N</text>
<text x="88" y="158">N</text>
<text x="122.3" y="158">N</text>
<text x="21.7" y="165.4">N</text>
<text x="58.5" y="165.4">N</text>
<text x="88" y="165.4">N</text>
<text x="122.3" y="165.4">N</text>
<text x="154.2" y="167.8">N</text>
</g>
<g font-size="2.2" fill="#f00">
<text x="89.9" y="84.5">J7 J8 J17 J18</text>
<text x="104.2" y="84.5">H-box212</text>
</g>
<g font-size="2.1">
<text x="185.4" y="33" transform="rotate(-90 185.4 33)">GND</text>
<text x="195.2" y="90.4" transform="rotate(-90 195.2 90.4)">C</text>
<text x="196.4" y="95.5" transform="rotate(-90 196.4 95.5)">C</text>
<text x="196.4" y="100.4" transform="rotate(-90 196.4 100.4)">E</text>
<text x="195.2" y="105.4" transform="rotate(-90 195.2 105.4)">E</text>
<text x="228.3" y="110.2" transform="rotate(-90 228.3 110.2)">1</text>
<text x="230.8" y="110.2" transform="rotate(-90 230.8 110.2)">2</text>
<text x="240.6" y="110.2" transform="rotate(-90 240.6 110.2)">1</text>
<text x="243" y="110.2" transform="rotate(-90 243 110.2)">2</text>
</g>
<g font-size="2.1" fill="#800000">
<text x="180.5" y="119.3" transform="rotate(-90 180.5 119.3)">SIGNAL</text>
<text x="181.8" y="134" transform="rotate(90 181.8 134)">IO_GULU</text>
</g>
</svg>
